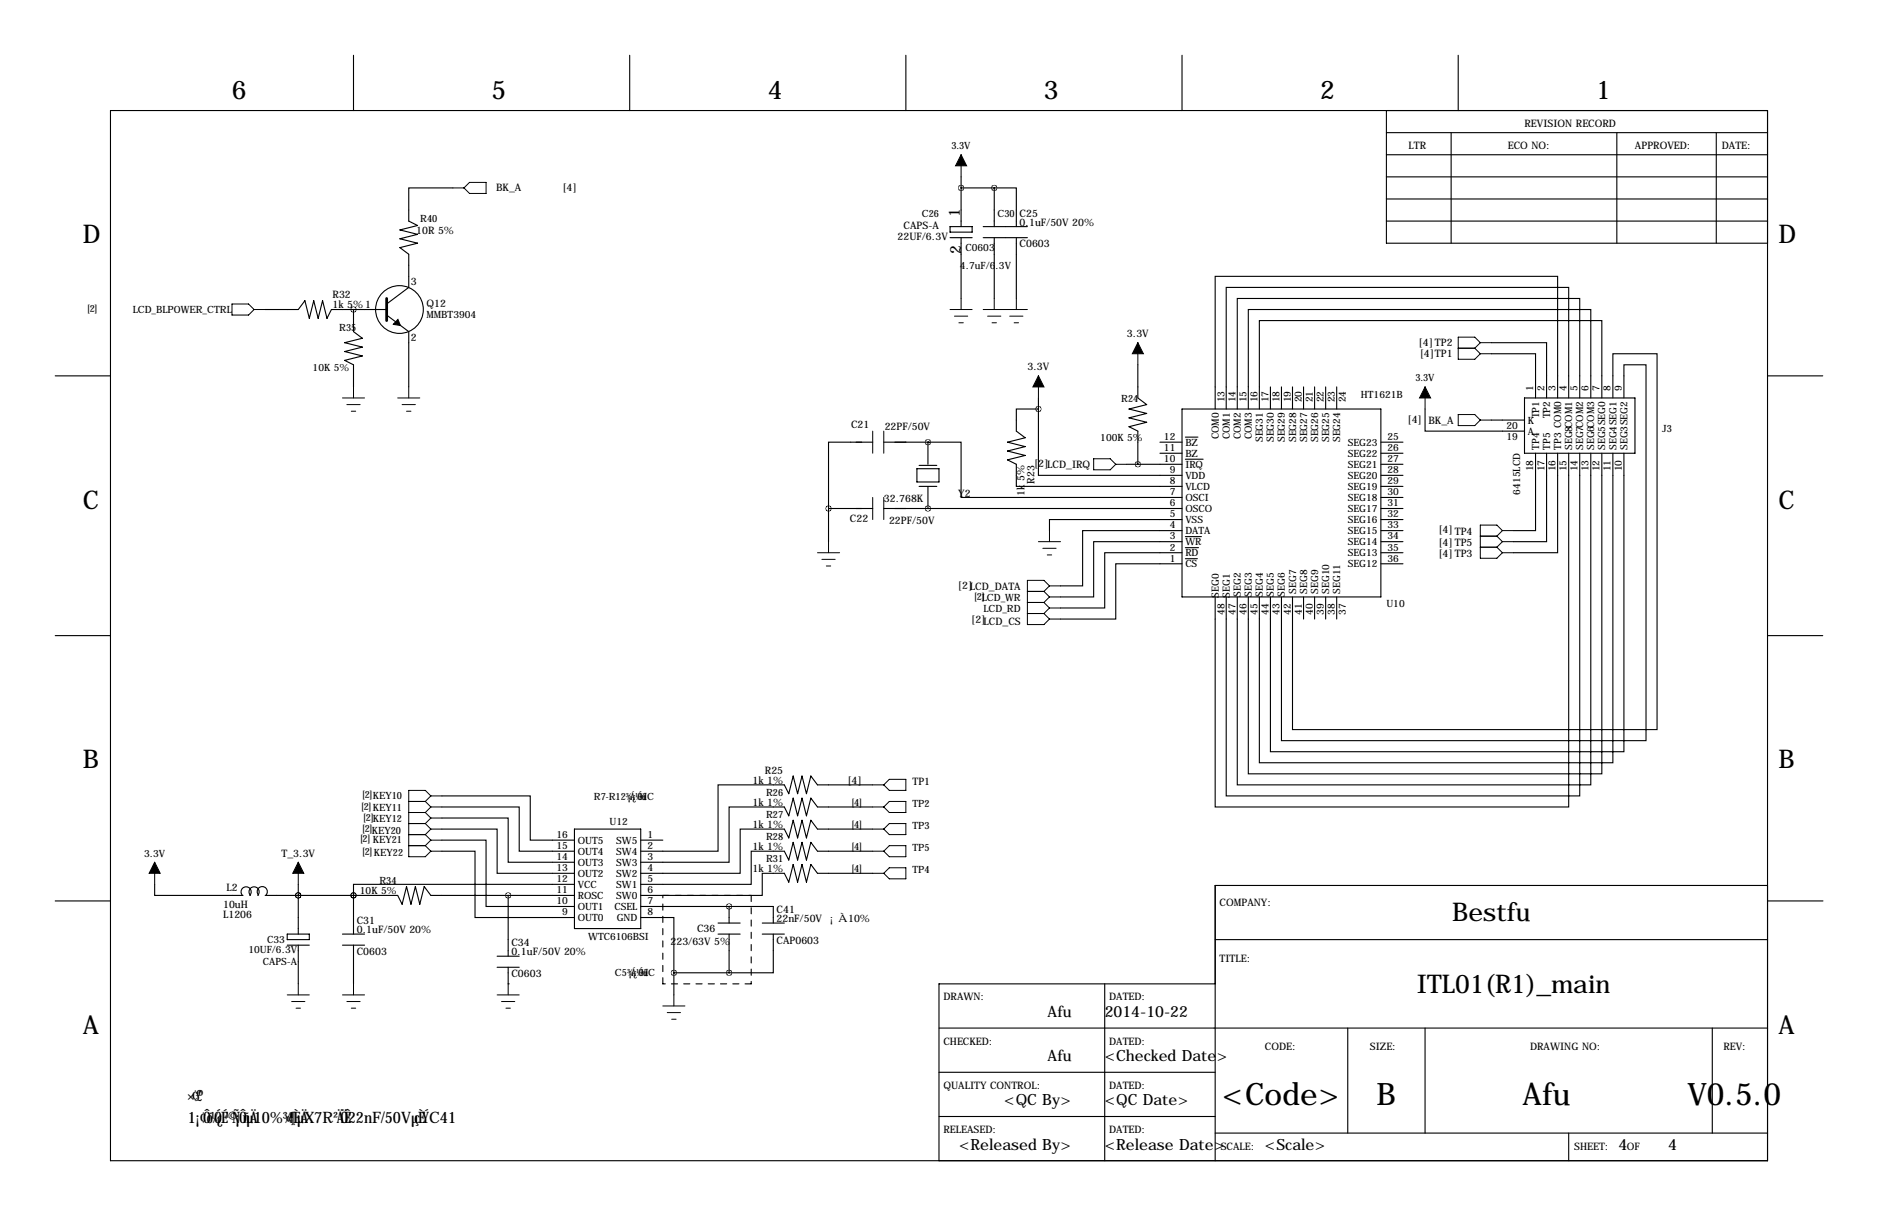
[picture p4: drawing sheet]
<svg xmlns="http://www.w3.org/2000/svg" width="432mm" height="279mm" viewBox="0 0 432 279" stroke-linecap="round" stroke-linejoin="round" font-family="sans-serif">
<g fill="none" stroke="#000" stroke-width=".25">
<path d="M81.3 12.7v12.7M144.8 12.7v12.7M208.3 12.7v12.7M271.8 12.7v12.7M335.3 12.7v12.7M25.4 25.4h381v241.3h-381zM318.8 30.5h87.6M318.8 35.6h87.6M318.8 25.4v30.5h87.6M333.7 30.5v25.4M371.8 30.5v25.4M394.6 30.5v25.4"/>
<path d="M104.1 43.2h-10.1v7.6l2 1-4.1 1 4.1 1-4.1 1.1 4.1 1-4.1 1 2.1 1.5v7.6l-5.1 3.8M218.4 54.6h5.1M218.4 52.1h5.1v1.2h-5.1zM221 40.6v11.5M221 54.6v14M221 43.2h7.6M226.1 54.6h10.1M226.1 52.1h10.1M228.6 43.2h5.1v8.9M228.6 43.2v8.9M228.6 54.6v14M233.7 54.6v14"/>
<path d="M318.8 45.7h87.6M318.8 50.8h87.6M318.8 40.6h87.6M61 71.1h7.6l1.5-2 1 4.1 1-4.1 1.1 4.1 1-4.1 1 4.1 1-2.1h12.7M81.3 71.1v5.1l2 1.5-4.1 1 4.1 1.1-4.1 1 4.1 1-4.1 1 2.1 1v5.1M88.9 72.4l5.1 3.8v12.7M342.9 78.7h12.7v12.7M12.7 86.4h12.7M238.8 94v15.2h33M238.8 94h-5.1v5.1l2 1.5-4.1 1 4.1 1-4.1 1 4.1 1-4.1 1.1 2.1 1v5.1h38.1M238.8 91.4v2.6M261.6 83.8v7.6l2.1 1.6-4.1 1 4.1 1-4.1 1 4.1 1-4.1 1 2 1.1v7.6"/>
<path d="M271.8 94h45.7v43.2h-45.7zM292.1 88.9v5.1M294.6 88.9v5.1M297.2 88.9v5.1M299.7 88.9v5.1M302.3 88.9v5.1M304.8 88.9v5.1M307.3 88.9v5.1M327.7 94v5.1h22.8M342.9 81.3h10.2v10.1M342.9 96.5h7.6M350.5 91.4h25.4v12.7h-25.4z"/>
<path d="M358.1 91.4v-27.9h-78.7v30.5M360.7 91.4v-25.4h-78.8v28M363.2 91.4v-22.8h-78.7v25.4M365.8 91.4v-20.3h-78.8v22.9M368.3 91.4v-17.7h-78.7v20.3M370.8 91.4v-10.1h10.2v86.3h-83.8v-30.4M373.4 91.4v-7.6h5.1v86.4h-83.9v-33M406.4 86.4h12.7M190.5 116.8h10.2M190.5 116.8v7.7M200.7 101.6h-10.2v15.2M203.2 116.8h68.6"/>
<path d="M203.2 101.6h10.2M210.8 107.7h5.1v3h-5.1zM211.3 111.8h4.1M211.3 106.9h4.1M213.4 116.8h.1M213.4 101.6h7.6v12.7h50.8M213.4 101.6h.1M213.4 101.6v5.1M213.4 111.8v5M259.1 106.7h12.7M266.7 104.1h5.1M266.7 101.6h5.1"/>
<path d="M271.8 119.4h-30.5v2.5M272.5 105.5h4.1M272.5 100.4h2.9M317.5 104.1h5.1M317.5 119.4h5.1M317.5 116.8h5.1M317.5 114.3h5.1M317.5 111.8h5.1M317.5 109.2h5.1M317.5 106.7h5.1M317.5 101.6h5.1M353.1 104.1v17.8h-5.1"/>
<path d="M355.6 104.1v20.4h-7.6M358.1 104.1v22.9h-10.1M360.7 104.1v81.3h-81.3v-48.2M363.2 104.1v78.8h-81.3v-45.7M365.8 104.1v76.2h-81.3v-43.1M368.3 104.1v73.7h-81.3v-40.6M370.8 104.1v71.2h-81.2v-38.1M373.4 104.1v68.6h-81.3v-35.5M271.8 121.9h-22.9v12.7h-5.1M271.8 124.5h-20.3v12.7h-7.7M271.8 127h-17.8v12.7h-10.2M271.8 129.5h-15.3v12.7h-12.7"/>
<path d="M272.5 128.4h2.8M272.5 125.8h3.1M272.5 123.3h3.7M299.7 137.2v5M302.3 137.2v5M304.8 137.2v5M307.3 137.2v5M317.5 129.5h5.1M317.5 127h5.1M317.5 124.5h5.1M317.5 121.9h5.1M12.7 146h12.7"/>
<path d="M406.4 146h12.7M101.6 195.6h7.6v15.2h22.9M101.6 193h10.2v15.3h20.3M101.6 190.5h12.7v10.2h17.8M101.6 188h15.2v10.1h15.3M101.6 185.4h17.8v10.2h12.7M101.6 182.9h20.3v10.1h10.2M132.1 190.5h15.2v22.9h-15.2zM147.3 193h5.1M200.7 180.3h-12.7l-1.6-2-1 4.1-1-4.1-1 4.1-1-4.1-1 4.1-1.1-2.1h-15.2v15.3h-17.8M200.7 185.4h-12.7l-1.6-2-1 4.1-1-4.1-1 4.1-1-4.1-1 4.1-1.1-2.1h-12.7v12.7h-20.3M200.7 195.6h-12.7l-1.6-2.1-1 4.1-1-4.1-1 4.1-1-4.1-1 4.1-1.1-2h-7.6v7.6h-25.4"/>
<path d="M200.7 190.5h-12.7l-1.6-2-1 4-1-4-1 4-1-4-1 4-1.1-2h-10.1v10.2h-22.9M12.7 207h12.7M35.6 203.2v2.5h20.3M55.8 205.7a1.17 1.17 0 0 1 0-1.6 1.17 1.17 0 0 1 1.6 0 1.17 1.17 0 0 1 0 1.6M57.6 205.7a1.17 1.17 0 0 1 0-1.6 1.17 1.17 0 0 1 1.6 0 1.17 1.17 0 0 1 .1 1.6M59.5 205.7a1.17 1.17 0 0 1 0-1.7 1.17 1.17 0 0 1 1.6 0 1.17 1.17 0 0 1 0 1.7M61 205.7h30.4l1.1 2.1 1-4.1 1 4.1 1-4.1 1 4.1 1-4.1 1.6 2h33M66 214.6h5.1v1.3h-5.1zM66 217.2h5.1M68.6 205.7h.1M68.6 203.2v11.4M68.6 217.2v8.9"/>
<path d="M78.7 214.6h5.1M78.7 217.2h5.1M81.3 205.7h.1M81.3 205.7v8.9M81.3 217.2v8.9M114.3 219.7h5.1M116.8 205.7v14M132.1 203.2h-50.8v2.5M147.3 210.8h7.6v12.7M147.3 208.3h30.5v3.8M165.1 214.6h5.1M165.1 212.1h5.1"/>
<path d="M167.6 208.3h.1M167.6 208.3v3.8M167.6 214.6v8.9M175.3 214.6h5M175.3 212.1h5M177.8 214.6v8.9h-10.2M200.7 200.7h-12.7l-1.6-2.1-1 4.1-1-4.1-1 4.1-1-4.1-1 4.1-1.1-2h-5v5h-28M279.4 215.9h127M406.4 203.5h-127v63.2M406.5 207h12.7M114.3 222.2h5.1M116.8 226.1h.1"/>
<path d="M116.8 222.2v3.9M154.9 223.5v5.1M154.9 223.5h12.7M215.9 236.2h190.5M254 226.1v40.6M279.4 226.1h-63.5v40.6M309.9 236.2v24.1M327.7 236.2v24.1M393.7 236.2v24.1M215.9 246.4h63.5M215.9 256.5h63.5M279.4 260.3h127"/>
<path d="M360.7 260.3v6.4"/>
<circle cx="91.8" cy="71.1" r="5.5"/>
</g>
<path d="M152.4 205.7h20.3M172.7 205.7v20.4M152.4 226.1v-20.4M172.7 226.1h-20.3" fill="none" stroke="#000" stroke-width=".25" stroke-dasharray="1.4 1.4"/>
<g fill="none" stroke="#000" stroke-width=".23">
<path d="M221 35.6v5M104.1 43.2h2.6M107.9 41.9h3.9v2.5h-3.9l-1.2-1.2zM53.3 69.8h3.8l1.3 1.3-1.3 1.3h-3.8zM58.4 71.1h2.6M218.4 71.1h5.1M219.5 72.6h3M220.5 74.2h1M221 68.6v2.5M226.1 71.1h10.1M227.1 72.6h3M228.1 74.2h1"/>
<path d="M228.6 68.6v2.5M232.2 72.6h3M233.2 74.2h1M233.7 68.6v2.5M261.6 78.7v5.1M340.4 78.7l-1.3-1.2h-3.8v5h3.8l1.3-1.2M340.4 78.7h2.5M340.4 78.7l-1.3 1.3M78.7 91.4h5.1M79.8 93h3M80.8 94.5h1M81.3 88.9v2.5"/>
<path d="M91.4 91.4h5.1M92.5 93h3M93.5 94.5h1M94 88.9v2.5M200.7 99.1v5M203.2 99.1v5M238.8 86.4v5M327.7 88.9v5.1M335.3 80h3.8M335.3 95.2h3.8l1.3 1.3-1.3 1.3h-3.8zM339.1 80l1.3 1.3M340.4 81.3h2.5"/>
<path d="M340.4 96.5h2.5M200.7 114.3v5.1M203.2 114.3v5.1M251.5 105.4h3.8l1.2 1.3-1.2 1.2h-3.8zM256.5 106.7h2.6M188 127h5M189 128.5h3M190 130h1M190.5 124.5v2.5M236.2 135.9h3.8M236.2 138.4h3.8M238.8 124.5h5"/>
<path d="M239.8 126h3M240 135.9l1.3 1.3M240 138.4l1.3 1.3M240.8 127.5h1M241.3 121.9v2.6M241.3 134.6h2.5M241.3 134.6l-1.3 1.3M241.3 134.6l-1.3-1.3h-3.8v10.2h3.8l1.3-1.3M241.3 137.2h2.5M241.3 137.2l-1.3 1.2M241.3 139.7h2.5M241.3 139.7l-1.3 1.3"/>
<path d="M340.4 123.2h3.8M340.4 125.7h3.8M344.2 123.2l1.2 1.3M344.2 125.7l1.2 1.3M345.4 127h2.6M345.4 124.5h2.6M345.4 121.9h2.6M345.4 121.9l-1.2 1.3M345.4 121.9l-1.2-1.2h-3.8v7.6h3.8l1.2-1.3M345.4 124.5l-1.2 1.2M236.2 141h3.8M240 141l1.3 1.2"/>
<path d="M241.3 142.2h2.5M204.5 179.1h3.8v2.5h-3.8l-1.3-1.3zM35.6 198.1v5.1M68.6 198.1v5.1M94 194.3h3.8M94 191.8h3.8M94 189.2h3.8M94 186.7h3.8M94 184.1h3.8M97.8 194.3l1.3 1.3M97.8 191.8l1.3 1.2M97.8 189.2l1.3 1.3"/>
<path d="M97.8 186.7l1.3 1.3M97.8 184.1l1.3 1.3M99.1 182.9l-1.3-1.3h-3.8v15.2h3.8l1.3-1.2M99.1 195.6h2.5M99.1 193h2.5M99.1 193l-1.3 1.3M99.1 190.5h2.5M99.1 190.5l-1.3 1.3M99.1 188h2.5M99.1 188l-1.3 1.2M99.1 185.4h2.5M99.1 185.4l-1.3 1.3"/>
<path d="M99.1 182.9h2.5M99.1 182.9l-1.3 1.2M200.7 195.6h2.5M200.7 190.5h2.5M200.7 185.4h2.5M200.7 180.3h2.5M204.5 194.3h3.8v2.5h-3.8l-1.3-1.2zM204.5 189.2h3.8v2.6h-3.8l-1.3-1.3zM204.5 184.1h3.8v2.6h-3.8l-1.3-1.3zM204.5 199.4h3.8v2.5h-3.8l-1.3-1.2zM200.7 200.7h2.5M66 228.6h5.1"/>
<path d="M67.1 230.1h3M68.1 231.6h1M68.6 226.1v2.5M78.7 228.6h5.1M79.8 230.1h3M80.8 231.6h1M81.3 226.1v2.5M114.3 228.6h5.1M115.3 230.1h3.1M116.3 231.6h1M116.8 226.1v2.5M152.4 231.1h5.1"/>
<path d="M153.4 232.7h3.1M154.4 234.2h1M154.9 228.6v2.5"/>
</g>
<path d="M88.9 68.6v5.1" fill="none" stroke="#000" stroke-width=".63"/>
<path d="M91.5 73.4l.5 1.4-1.6-.3z" fill="#000" stroke="#000" stroke-width=".25"/>
<path d="M221 35.6l1.2 2.5h-2.5zM261.6 78.7l1.3 2.6h-2.6zM238.8 86.4l1.2 2.5h-2.5zM327.7 88.9l1.2 2.5h-2.5zM35.6 198.1l1.2 2.6h-2.5zM68.6 198.1l1.2 2.6h-2.5z" fill="#000" stroke="#000" stroke-width=".23"/>
<path d="M238.7 94a.05 .05 0 0 0 .1 0 .05 .05 0 0 0-.1 0zM261.6 106.7a.05 .05 0 0 0 .1 0 .05 .05 0 0 0-.1 0zM81.2 71.1a.05 .05 0 0 0 .1 0 .05 .05 0 0 0-.1 0zM220.9 43.2a.05 .05 0 0 0 .1 0 .05 .05 0 0 0-.1 0zM81.2 205.7a.05 .05 0 0 0 .1 0 .05 .05 0 0 0-.1 0zM116.8 205.7a.05 .05 0 0 0 .1 0 .05 .05 0 0 0-.1 0zM81.2 205.7a.05 .05 0 0 0 .1 0 .05 .05 0 0 0-.1 0zM154.9 223.5a.05 .05 0 0 0 .1 0 .05 .05 0 0 0-.1 0zM68.5 205.7a.05 .05 0 0 0 .1 0 .05 .05 0 0 0-.1 0zM68.5 205.7a.05 .05 0 0 0 .1 0 .05 .05 0 0 0-.1 0zM167.6 208.3a.05 .05 0 0 0 .1 0 .05 .05 0 0 0-.1 0zM167.6 223.5a.05 .05 0 0 0 .1 0 .05 .05 0 0 0-.1 0zM213.3 116.8a.05 .05 0 0 0 .1 0 .05 .05 0 0 0-.1 0zM213.3 101.6a.05 .05 0 0 0 .1 0 .05 .05 0 0 0-.1 0z" fill="#000" stroke="#000" stroke-width="1.3"/>
<g font-size="7.1">
<text x="281" y="254">&lt;Code&gt;</text>
<text x="316.5" y="254">B</text>
<text x="350.1" y="254">Afu</text>
<text x="388" y="254">V0.5.0</text>
</g>
<g font-size="5.9">
<text x="53.3" y="22.9">6</text>
<text x="113" y="22.9">5</text>
<text x="176.5" y="22.9">4</text>
<text x="240" y="22.9">3</text>
<text x="303.5" y="22.9">2</text>
<text x="367" y="22.9">1</text>
<text x="19" y="55.9">D</text>
<text x="408.9" y="55.9">D</text>
<text x="19" y="116.8">C</text>
<text x="408.9" y="116.8">C</text>
<text x="19" y="176.5">B</text>
<text x="408.9" y="176.5">B</text>
<text x="333.9" y="211.6">Bestfu</text>
<text x="325.7" y="228.1">ITL01(R1)_main</text>
<text x="19" y="237.5">A</text>
<text x="408.9" y="237.5">A</text>
</g>
<g font-size="3.6">
<text x="220.7" y="49.8" transform="rotate(-90 220.7 49.8)">1</text>
<text x="221" y="58.4" transform="rotate(-90 221 58.4)">2</text>
<text x="240.9" y="233.7">Afu</text>
<text x="254" y="233.7">2014-10-22</text>
<text x="240.9" y="243.8">Afu</text>
<text x="254" y="243.8">&lt;Checked Date&gt;</text>
<text x="43.2" y="253">×¢£º</text>
<text x="230.9" y="254">&lt;QC By&gt;</text>
<text x="254" y="254">&lt;QC Date&gt;</text>
<text x="43.2" y="258.1">1¡¢Ôö¼ Ñ¡ÔñµÄ</text>
<text x="49.2" y="258.1">Ó¿É¹©</text>
<text x="58.3" y="258.1">10%¾ X7R²ÄÊ22nF/50VµçÈÝ C41</text>
<text x="65.8" y="258.1">«¶ÈµÄ</text>
<text x="78.3" y="258.1">Ö</text>
<text x="220.5" y="264.1">&lt;Released By&gt;</text>
<text x="254" y="264.1">&lt;Release Date&gt;</text>
<text x="290.8" y="264.1">&lt;Scale&gt;</text>
<text x="372.1" y="264.1">4</text>
<text x="383.5" y="264.1">4</text>
</g>
<g font-size="2.4">
<text x="350.5" y="29.2">REVISION RECORD</text>
<text x="323.8" y="34.3">LTR</text>
<text x="346.7" y="34.3">ECO NO:</text>
<text x="375.9" y="34.3">APPROVED:</text>
<text x="395.9" y="34.3">DATE:</text>
<text x="114" y="43.9">BK_A</text>
<text x="129.3" y="43.8">[4]</text>
<text x="95.7" y="53.7">10R 5%</text>
<text x="207.8" y="52.6">CAPS-A</text>
<text x="234.4" y="49.8">C25</text>
<text x="234.4" y="51.8">0.1uF/50V 20%</text>
<text x="206.4" y="55.3">22UF/6.3V</text>
<text x="234.4" y="56.8">C0603</text>
<text x="94.5" y="65.5">3</text>
<text x="76.5" y="68.6">R32</text>
<text x="76.5" y="70.9">1k 5% 1</text>
<text x="98" y="70.6">Q12</text>
<text x="259.1" y="77.5">3.3V</text>
<text x="94.5" y="78.4">2</text>
<text x="326.2" y="79.4">[4] TP2</text>
<text x="326.4" y="81.9">[4]TP1</text>
<text x="236.2" y="85.1">3.3V</text>
<text x="195.7" y="98.4">C21</text>
<text x="203.4" y="98.8">22PF/50V</text>
<text x="323.6" y="97.2">[4]</text>
<text x="328.4" y="97.5">BK_A</text>
<text x="237.8" y="107.3">[2]LCD_IRQ</text>
<text x="235.6" y="114" transform="rotate(-90 235.6 114)">1k 5%</text>
<text x="237.9" y="111.1" transform="rotate(-90 237.9 111.1)">R23</text>
<text x="203.2" y="115.3">32.768K</text>
<text x="220.3" y="114.2">Y2</text>
<text x="195.4" y="120">C22</text>
<text x="204.4" y="120.4">22PF/50V</text>
<text x="330.8" y="122.6">[4] TP4</text>
<text x="330.8" y="125.4">[4] TP5</text>
<text x="330.8" y="127.9">[4] TP3</text>
<text x="220.3" y="135.3">[2]LCD_DATA</text>
<text x="223.3" y="143.1">[2]LCD_CS</text>
<text x="175.9" y="177.8">R25</text>
<text x="173" y="180.1">1k 1%</text>
<text x="173" y="185.2">1k 1%</text>
<text x="194.9" y="180.2">[4]</text>
<text x="209.8" y="180.3">TP1</text>
<text x="173" y="190.2">1k 1%</text>
<text x="64.7" y="196.8">T_3.3V</text>
<text x="173" y="195.3">1k 1%</text>
<text x="173" y="200.4">1k 1%</text>
<text x="51.3" y="208.5">10uH</text>
<text x="52.1" y="204.7">L2</text>
<text x="178.6" y="209.8">C41</text>
<text x="280.4" y="208.3">COMPANY:</text>
<text x="51.3" y="211">L1206</text>
<text x="82" y="212.3">C31</text>
<text x="82" y="214.4">0.1uF/50V 20%</text>
<text x="160.3" y="214.3">C36</text>
<text x="178.6" y="211.8">22nF/50V ¡À10%</text>
<text x="82" y="219.3">C0603</text>
<text x="117.6" y="217.4">C34</text>
<text x="117.6" y="219.5">0.1uF/50V 20%</text>
<text x="154.2" y="217.1">223/63V 5%</text>
<text x="178.6" y="216.8">CAP0603</text>
<text x="280.4" y="221">TITLE:</text>
<text x="117.6" y="224.4">C0603</text>
<text x="216.9" y="229.9">DRAWN:</text>
<text x="255" y="229.9">DATED:</text>
<text x="216.9" y="240">CHECKED:</text>
<text x="255" y="240">DATED:</text>
<text x="290.8" y="241.3">CODE:</text>
<text x="315" y="241.3">SIZE:</text>
<text x="351.8" y="241.3">DRAWING NO:</text>
<text x="396.2" y="241.3">REV:</text>
<text x="216.9" y="250.2">QUALITY CONTROL:</text>
<text x="255" y="250.2">DATED:</text>
<text x="216.9" y="260.3">RELEASED:</text>
<text x="255" y="260.3">DATED:</text>
<text x="280.7" y="264.2">SCALE:</text>
<text x="361.9" y="264.2">SHEET:</text>
<text x="374" y="264.2">OF</text>
</g>
<g font-size="2.3">
<text x="218.8" y="34.3">3.3V</text>
<text x="96.6" y="51.1">R40</text>
<text x="211.9" y="49.8">C26</text>
<text x="229.4" y="49.8">C30</text>
<text x="222" y="57.7">C0603</text>
<text x="220.7" y="61.7">4.7uF/6.3V</text>
<text x="20.1" y="71.6">[2]</text>
<text x="30.5" y="71.9">LCD_BLPOWER_CTRL</text>
<text x="78" y="75.9">R35</text>
<text x="98" y="73.2">MMBT3904</text>
<text x="71.9" y="85.3">10K 5%</text>
<text x="325.5" y="87.6">3.3V</text>
<text x="352.6" y="89.9" transform="rotate(-90 352.6 89.9)">1</text>
<text x="355.1" y="89.9" transform="rotate(-90 355.1 89.9)">2</text>
<text x="357.6" y="89.9" transform="rotate(-90 357.6 89.9)">3</text>
<text x="360.2" y="89.9" transform="rotate(-90 360.2 89.9)">4</text>
<text x="362.7" y="89.9" transform="rotate(-90 362.7 89.9)">5</text>
<text x="365.3" y="89.9" transform="rotate(-90 365.3 89.9)">6</text>
<text x="367.8" y="89.9" transform="rotate(-90 367.8 89.9)">7</text>
<text x="370.3" y="89.9" transform="rotate(-90 370.3 89.9)">8</text>
<text x="372.9" y="89.9" transform="rotate(-90 372.9 89.9)">9</text>
<text x="257.8" y="92.5">R24</text>
<text x="281.5" y="92.5" transform="rotate(-90 281.5 92.5)">13</text>
<text x="284.1" y="92.5" transform="rotate(-90 284.1 92.5)">14</text>
<text x="286.6" y="92.5" transform="rotate(-90 286.6 92.5)">15</text>
<text x="289.1" y="92.5" transform="rotate(-90 289.1 92.5)">16</text>
<text x="291.7" y="92.5" transform="rotate(-90 291.7 92.5)">17</text>
<text x="294.2" y="92.5" transform="rotate(-90 294.2 92.5)">18</text>
<text x="296.8" y="92.5" transform="rotate(-90 296.8 92.5)">19</text>
<text x="299.3" y="92.5" transform="rotate(-90 299.3 92.5)">20</text>
<text x="301.8" y="92.5" transform="rotate(-90 301.8 92.5)">21</text>
<text x="304.4" y="92.5" transform="rotate(-90 304.4 92.5)">22</text>
<text x="306.9" y="92.5" transform="rotate(-90 306.9 92.5)">23</text>
<text x="309.5" y="92.5" transform="rotate(-90 309.5 92.5)">24</text>
<text x="312.9" y="91.4">HT1621B</text>
<text x="253" y="101.3">100K 5%</text>
<text x="267.6" y="101.1">12</text>
<text x="280.2" y="100.9" transform="rotate(-90 280.2 100.9)">COM0</text>
<text x="282.7" y="100.9" transform="rotate(-90 282.7 100.9)">COM1</text>
<text x="285.3" y="100.9" transform="rotate(-90 285.3 100.9)">COM2</text>
<text x="287.8" y="100.9" transform="rotate(-90 287.8 100.9)">COM3</text>
<text x="290.4" y="101.6" transform="rotate(-90 290.4 101.6)">SEG31</text>
<text x="292.9" y="101.6" transform="rotate(-90 292.9 101.6)">SEG30</text>
<text x="295.4" y="101.6" transform="rotate(-90 295.4 101.6)">SEG29</text>
<text x="298" y="101.6" transform="rotate(-90 298 101.6)">SEG28</text>
<text x="300.5" y="101.6" transform="rotate(-90 300.5 101.6)">SEG27</text>
<text x="303.1" y="101.6" transform="rotate(-90 303.1 101.6)">SEG26</text>
<text x="305.6" y="101.6" transform="rotate(-90 305.6 101.6)">SEG25</text>
<text x="308.1" y="101.6" transform="rotate(-90 308.1 101.6)">SEG24</text>
<text x="319" y="101.1">25</text>
<text x="346.4" y="101.2">19</text>
<text x="346.4" y="98.6">20</text>
<text x="351.3" y="99.9">A</text>
<text x="351.3" y="97.3">K</text>
<text x="353.9" y="96.2" transform="rotate(-90 353.9 96.2)">TP1</text>
<text x="356.4" y="96.2" transform="rotate(-90 356.4 96.2)">TP2</text>
<text x="382.2" y="99.3">J3</text>
<text x="267.6" y="106.2">10</text>
<text x="267.6" y="103.6">11</text>
<text x="272.5" y="107.5">IRQ</text>
<text x="272.5" y="104.9">BZ</text>
<text x="272.5" y="102.4">BZ</text>
<text x="309.9" y="102.4">SEG23</text>
<text x="309.9" y="104.9">SEG22</text>
<text x="309.9" y="107.5">SEG21</text>
<text x="319" y="103.6">26</text>
<text x="319" y="106.2">27</text>
<text x="353.9" y="103.4" transform="rotate(-90 353.9 103.4)">TP4</text>
<text x="356.4" y="103.4" transform="rotate(-90 356.4 103.4)">TP5</text>
<text x="358.9" y="103.4" transform="rotate(-90 358.9 103.4)">TP3 COM0</text>
<text x="361.5" y="103.4" transform="rotate(-90 361.5 103.4)">SEG8COM1</text>
<text x="364" y="103.4" transform="rotate(-90 364 103.4)">SEG7COM2</text>
<text x="366.6" y="103.4" transform="rotate(-90 366.6 103.4)">SEG6COM3</text>
<text x="369.1" y="103.4" transform="rotate(-90 369.1 103.4)">SEG5SEG0</text>
<text x="371.6" y="103.4" transform="rotate(-90 371.6 103.4)">SEG4SEG1</text>
<text x="374.2" y="103.4" transform="rotate(-90 374.2 103.4)">SEG3SEG2</text>
<text x="268.9" y="113.8">7</text>
<text x="268.9" y="111.3">8</text>
<text x="268.9" y="108.7">9</text>
<text x="272.5" y="112.6">VLCD</text>
<text x="272.5" y="110">VDD</text>
<text x="309.9" y="110">SEG20</text>
<text x="309.9" y="112.6">SEG19</text>
<text x="319" y="108.7">28</text>
<text x="319" y="111.3">29</text>
<text x="319" y="113.8">30</text>
<text x="349.5" y="113.6" transform="rotate(-90 349.5 113.6)">6415LCD</text>
<text x="352.6" y="108.3" transform="rotate(-90 352.6 108.3)">18</text>
<text x="355.1" y="108.3" transform="rotate(-90 355.1 108.3)">17</text>
<text x="357.6" y="108.3" transform="rotate(-90 357.6 108.3)">16</text>
<text x="360.2" y="108.3" transform="rotate(-90 360.2 108.3)">15</text>
<text x="362.7" y="108.3" transform="rotate(-90 362.7 108.3)">14</text>
<text x="365.3" y="108.3" transform="rotate(-90 365.3 108.3)">13</text>
<text x="367.8" y="108.3" transform="rotate(-90 367.8 108.3)">12</text>
<text x="370.3" y="108.3" transform="rotate(-90 370.3 108.3)">11</text>
<text x="372.9" y="108.3" transform="rotate(-90 372.9 108.3)">10</text>
<text x="268.9" y="118.9">5</text>
<text x="268.9" y="116.3">6</text>
<text x="272.5" y="117.6">OSCO</text>
<text x="272.5" y="115.1">OSCI</text>
<text x="309.9" y="115.1">SEG18</text>
<text x="309.9" y="117.6">SEG17</text>
<text x="319" y="116.3">31</text>
<text x="319" y="118.9">32</text>
<text x="268.9" y="124">3</text>
<text x="268.9" y="121.4">4</text>
<text x="272.5" y="125.3">WR</text>
<text x="272.5" y="122.7">DATA</text>
<text x="272.5" y="120.2">VSS</text>
<text x="309.9" y="120.2">SEG16</text>
<text x="309.9" y="122.7">SEG15</text>
<text x="309.9" y="125.3">SEG14</text>
<text x="319" y="121.4">33</text>
<text x="319" y="124">34</text>
<text x="268.9" y="129">1</text>
<text x="268.9" y="126.5">2</text>
<text x="272.5" y="130.3">CS</text>
<text x="272.5" y="127.8">RD</text>
<text x="309.9" y="127.8">SEG13</text>
<text x="309.9" y="130.3">SEG12</text>
<text x="319" y="126.5">35</text>
<text x="319" y="129">36</text>
<text x="224.1" y="137.9">[2]LCD_WR</text>
<text x="280.2" y="137.4" transform="rotate(-90 280.2 137.4)">SEG0</text>
<text x="282.7" y="137.4" transform="rotate(-90 282.7 137.4)">SEG1</text>
<text x="285.3" y="137.1" transform="rotate(-90 285.3 137.1)">SEG2</text>
<text x="287.8" y="137.1" transform="rotate(-90 287.8 137.1)">SEG3</text>
<text x="290.4" y="137.1" transform="rotate(-90 290.4 137.1)">SEG4</text>
<text x="292.9" y="137.1" transform="rotate(-90 292.9 137.1)">SEG5</text>
<text x="295.4" y="137.1" transform="rotate(-90 295.4 137.1)">SEG6</text>
<text x="298" y="136.4" transform="rotate(-90 298 136.4)">SEG7</text>
<text x="300.5" y="136.4" transform="rotate(-90 300.5 136.4)">SEG8</text>
<text x="303.1" y="136.4" transform="rotate(-90 303.1 136.4)">SEG9</text>
<text x="305.6" y="136.4" transform="rotate(-90 305.6 136.4)">SEG10</text>
<text x="308.1" y="136.4" transform="rotate(-90 308.1 136.4)">SEG11</text>
<text x="226.1" y="140.7">LCD_RD</text>
<text x="281.5" y="141.3" transform="rotate(-90 281.5 141.3)">48</text>
<text x="284.1" y="141.3" transform="rotate(-90 284.1 141.3)">47</text>
<text x="286.6" y="141.3" transform="rotate(-90 286.6 141.3)">46</text>
<text x="289.1" y="141.3" transform="rotate(-90 289.1 141.3)">45</text>
<text x="291.7" y="141.3" transform="rotate(-90 291.7 141.3)">44</text>
<text x="294.2" y="141.3" transform="rotate(-90 294.2 141.3)">43</text>
<text x="296.8" y="141.3" transform="rotate(-90 296.8 141.3)">42</text>
<text x="299.3" y="141.3" transform="rotate(-90 299.3 141.3)">41</text>
<text x="301.8" y="141.3" transform="rotate(-90 301.8 141.3)">40</text>
<text x="304.4" y="141.3" transform="rotate(-90 304.4 141.3)">39</text>
<text x="306.9" y="141.3" transform="rotate(-90 306.9 141.3)">38</text>
<text x="309.5" y="141.3" transform="rotate(-90 309.5 141.3)">37</text>
<text x="318.8" y="139.5">U10</text>
<text x="83.4" y="183.4">[2]KEY10</text>
<text x="136.5" y="183.9">R7-R12¾ Ó½</text>
<text x="144.4" y="183.9">¡Á¿½üIC</text>
<text x="176.1" y="182.9">R26</text>
<text x="195.9" y="185.2">[4]</text>
<text x="209.8" y="185.4">TP2</text>
<text x="83.1" y="186.2">[2]KEY11</text>
<text x="83.4" y="191.3">[2]KEY20</text>
<text x="83.6" y="188.7">[2]KEY12</text>
<text x="140.1" y="189.5">U12</text>
<text x="176.1" y="188">R27</text>
<text x="195.9" y="190.3">[4]</text>
<text x="209.8" y="190.5">TP3</text>
<text x="33.1" y="196.8">3.3V</text>
<text x="82.9" y="193.6">[2] KEY21</text>
<text x="83.4" y="196.4">[2]KEY22</text>
<text x="127.9" y="197.6">14</text>
<text x="127.9" y="195.1">15</text>
<text x="127.9" y="192.5">16</text>
<text x="132.8" y="196.4">OUT4</text>
<text x="132.8" y="193.8">OUT5</text>
<text x="141.7" y="193.8">SW5</text>
<text x="141.7" y="196.4">SW4</text>
<text x="148.8" y="192.5">1</text>
<text x="148.8" y="195.1">2</text>
<text x="148.8" y="197.6">3</text>
<text x="176.1" y="193">R28</text>
<text x="195.9" y="195.3">[4]</text>
<text x="209.8" y="195.6">TP5</text>
<text x="87.2" y="203.2">R34</text>
<text x="127.9" y="202.7">12</text>
<text x="127.9" y="200.2">13</text>
<text x="132.8" y="201.5">OUT2</text>
<text x="132.8" y="198.9">OUT3</text>
<text x="141.7" y="198.9">SW3</text>
<text x="141.7" y="201.5">SW2</text>
<text x="148.8" y="200.2">4</text>
<text x="148.8" y="202.7">5</text>
<text x="176.1" y="198.1">R31</text>
<text x="195.9" y="200.4">[4]</text>
<text x="209.8" y="200.7">TP4</text>
<text x="82.8" y="205.5">10K 5%</text>
<text x="127.9" y="207.8">10</text>
<text x="127.9" y="205.2">11</text>
<text x="132.8" y="209.1">OUT1</text>
<text x="132.8" y="206.5">ROSC</text>
<text x="132.8" y="204">VCC</text>
<text x="141.3" y="209.1">CSEL</text>
<text x="141.7" y="204">SW1</text>
<text x="141.7" y="206.5">SW0</text>
<text x="148.8" y="205.2">6</text>
<text x="148.8" y="207.8">7</text>
<text x="129.2" y="210.3">9</text>
<text x="132.8" y="211.6">OUT0</text>
<text x="135.3" y="216">WTC6106BSI</text>
<text x="141.8" y="211.6">GND</text>
<text x="148.8" y="210.3">8</text>
<text x="57.1" y="219">10UF/6.3V</text>
<text x="60.4" y="221.7">CAPS-A</text>
<text x="61.4" y="216.8">C33</text>
<text x="141.4" y="224.3">C5¾ Ó½</text>
<text x="144.7" y="224.3">¡Á¿½üIC</text>
</g>
</svg>
